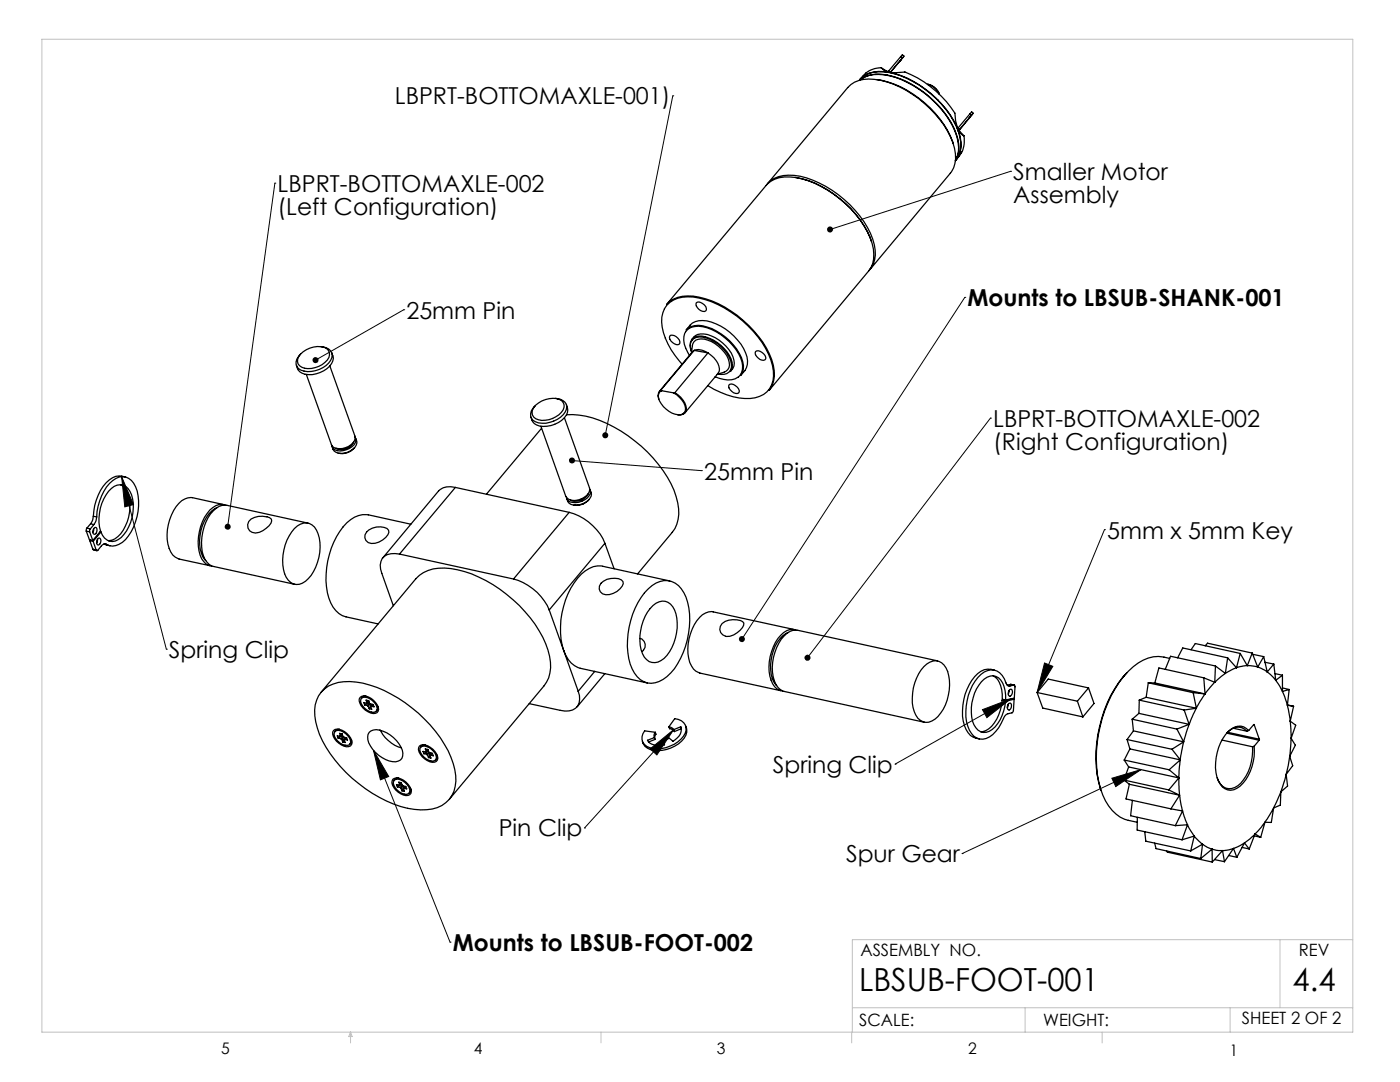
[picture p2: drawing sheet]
<svg xmlns="http://www.w3.org/2000/svg" width="279mm" height="216mm" viewBox="0 0 279 216" stroke-linecap="round" stroke-linejoin="round" font-family="sans-serif">
<g fill="none" stroke="#000" stroke-width=".2">
<path d="M134.3 19.1h.1M134.3 19.1l-13.5 67.8M54.9 36.5h.1M54.9 36.5l-9.5 68.6M201.7 34.2h.1M201.7 34.2l-36 11.6M192.5 59.3h.1M192.5 59.3l-44.4 68.2M80.6 61.8h.1M80.6 61.8l-17.6 10.1M24.3 95.1l2.3 5.6-1.7 .4zM24.3 95.1l8.9 34.4"/>
<path d="M114.2 91.9l25.8 2M140 93.9h.1M197.7 83.4h.1M197.7 83.4l-36.6 47.8M220.4 105.7h.1M220.4 105.7l-13.4 32.5M33.2 129.5h.1M201.7 139.5l-23.1 13M208.5 132.3l1.6 .7-3.1 5.2zM74.5 149.7l15.3 38.3M74.5 149.7l3.1 5.2-1.7 .7zM129.8 149.4l4.6-3.8-3.3 5z"/>
<path d="M134.4 145.6l-17.7 19.6M178.6 152.5h.1M196.1 141.6l5.6-2.1-4.7 3.7zM221.9 155.3l5.8-1.7-5 3.4zM227.7 153.6l-35.7 16.7M116.7 165.2h.1M192 170.3h.1M89.8 188h.1"/>
</g>
<path d="M8.4 7.8h261.6v198.2h-261.6zM255.4 187.5v13.6M270 187.5h-99.9v18.5M70 206v2.1M70 206l.3 .8h-.7zM119.9 206v2.1M170 206v2.1M170.1 201.1h99.9M204.6 201.1v4.9M220 206v2.1M245.5 201.1v4.9" fill="none" stroke="#c0c0c0" stroke-width=".2"/>
<g fill="#000">
<path d="M147.7 127v.1a.58 .58 0 0 0 0 .9l.4-.5-.4 .5a.6 .6 0 0 0 1-.5 .6 .6 0 0 0-1-.5zM74.5 149.7l3.1 5.2-1.7 .7z"/>
<path d="M208.5 132.3l1.6 .7-3.1 5.2zM221.9 155.3l5.8-1.7-5 3.4zM62.6 71.4a.57 .57 0 0 0-.2 .7l.6-.2-.6 .2a.59 .59 0 0 0 .9 .3 .59 .59 0 0 0 .2-.9 .59 .59 0 0 0-.9-.1zM113.7 91.4l-.1 .4 .6 .1-.6-.1a.6 .6 0 0 0 .7 .7 .6 .6 0 0 0 .4-.9 .6 .6 0 0 0-1-.2zM165.2 45.4l-.1 .6 .6-.2-.6 .2a.6 .6 0 0 0 .8 .4 .6 .6 0 0 0 .2-.9 .6 .6 0 0 0-.9-.1zM24.3 95.1l2.3 5.6-1.7 .4zM196.1 141.6l5.6-2.1-4.7 3.7zM129.8 149.4l4.6-3.8-3.3 5zM45 104.7a.6 .6 0 0 0-.1 .6 .6 .6 0 0 0 .5 .4v-.6v.6a.6 .6 0 0 0 .6-.8 .6 .6 0 0 0-1-.2zM160.7 130.8a.57 .57 0 0 0 .1 .9l.3-.5-.3 .5a.59 .59 0 0 0 .8-.1 .59 .59 0 0 0-.1-.8 .59 .59 0 0 0-.8 0zM120.4 86.4a.62 .62 0 0 0 .3 1.1l.1-.6-.1 .6a.61 .61 0 0 0 .7-.8 .61 .61 0 0 0-1-.3z"/>
</g>
<g fill="none" stroke="#000" stroke-width=".25">
<path d="M171.5 16.1a4.9 4.9 0 0 1 4.8-1.8 19.6 19.6 0 0 1 14 9.8 8.3 8.3 0 0 1 1 6.9l-.6 1.1M171.6 16a6.8 6.8 0 0 1 6.6-.8 20.3 20.3 0 0 1 12.7 11.5 6 6 0 0 1-.2 5.3 5.5 5.5 0 0 0 .3-4.7 19.8 19.8 0 0 0-14.6-12.4 6 6 0 0 0-4.8 1.1zM174.9 15.9a20.5 20.5 0 0 1 15.3 12.7M175.9 13.5a5.2 5.2 0 0 0-4.3 2.3 5.3 5.3 0 0 1 4.8-1.5 19.7 19.7 0 0 1 13.9 9.7 8.2 8.2 0 0 1 1.1 6.9l-.6 1 .8-1a5 5 0 0 0 .8-3.8M175.9 13.5a3.4 3.4 0 0 0 3 1l1.5-.1a20.5 20.5 0 0 1 10.2 8.2 5.5 5.5 0 0 0 1.6 4.4l.2 .1M175.9 13.5l1.7 1M177.3 14.2v.1M177.3 14.2l.4 .3M179.7 11.3l.4 .3M179.7 11.3l-2.4 2.9M179.8 11.9l-.3 .3zM180.4 11.2l-2.7 3.2z"/>
<path d="M180.4 11.2l-.3-.3-.4 .4M185.1 16.8a2.88 2.88 0 0 1 2.4 2l-.1-.1a3.3 3.3 0 0 0-2.3-1.9zM187.2 20h-.1M153 36.8a5.2 5.2 0 0 1 4.4-1.8 17.6 17.6 0 0 1 11.1 4.8 17.2 17.2 0 0 1 6.2 10.1 5.2 5.2 0 0 1-1.2 4M153.2 36.7a6.4 6.4 0 0 1 5.6-1.3 21.7 21.7 0 0 1 14.9 12 7.3 7.3 0 0 1 .1 6l-20.3 24.5a6.1 6.1 0 0 0 .5-6.1 21.7 21.7 0 0 0-14.4-12.5 6.6 6.6 0 0 0-6.5 1.4zM153.2 36.7l16-19.2a5.8 5.8 0 0 1 5.3-1.7 20.4 20.4 0 0 1 13.1 8.1 13.1 13.1 0 0 1 3.1 7.8 4.7 4.7 0 0 1-1 2.9l-16.1 19.2M158.7 35.4a20.8 20.8 0 0 1 13.7 9.6l.7 1.2 .8 1.9M191 25.4l1.4 1.7M191.1 25.6v.1M191.3 26.1l-.1 .1M191.5 25.8l-.1 .2M193.6 22.7l-2.4 2.9 .3 .2"/>
<path d="M193.6 22.7l.3 .3M193.6 23.3l-.2 .3zM193.9 23l.3-.4-1.1 1.4M193.9 23l-2.5 3M194.2 22.6l-.3-.3-.3 .4M60 70.6a4.7 4.7 0 0 1 5.2-1.1 1.67 1.67 0 0 1-.3 2.8 4.2 4.2 0 0 1-5.1 .7 1.57 1.57 0 0 1 .2-2.4zM64.1 69.2a2.02 2.02 0 0 1 2.2 1.7 4.3 4.3 0 0 1-4.2 3.2 2.46 2.46 0 0 1-3-1.4 2.39 2.39 0 0 1 .9-2.1M65.8 73l5 14a1.86 1.86 0 0 1-1.2 2.1 2.94 2.94 0 0 1-3.3-.1l-5.2-14.3M66.2 70.4a2.34 2.34 0 0 1-.9 3.2 4.8 4.8 0 0 1-5.5 .6l-.3-.4-.3-.9M110.9 79.5a2.09 2.09 0 0 1 2.2 1.7 4.4 4.4 0 0 1-4.2 3.3 2.55 2.55 0 0 1-3-1.5 2.3 2.3 0 0 1 .9-2M131.9 77.8a1.4 1.4 0 0 0-.4 1.8M131.9 77.8l.1 .2"/>
<path d="M132 78a1.42 1.42 0 0 0-.4 2 4.8 4.8 0 0 0 4.3 2.8 1.25 1.25 0 0 0 .8-1.9 4.9 4.9 0 0 0-2.3-2.5M132 78l2.4 .4M133.7 67.1a1.42 1.42 0 0 1 2 1.1l-.2 .5a1.56 1.56 0 0 1-1.8-1.6zM134.7 78.4h-.3M134.7 78.4a4 4 0 0 1 2.2 3.6 1.31 1.31 0 0 1-1.7 .8M136.1 72.7a14.4 14.4 0 0 1-4.1-8.5 4.7 4.7 0 0 1 5.2-5 19.1 19.1 0 0 1 13.2 6.9 13.7 13.7 0 0 1 4 8.9 4.5 4.5 0 0 1-4.7 4.5 14.4 14.4 0 0 1-8.4-2.6M137.6 70.9a4.7 4.7 0 0 1-.8-4.7 3.1 3.1 0 0 1 3.4-1 11.2 11.2 0 0 1 7.9 7 2.61 2.61 0 0 1-2.9 3.6l-1.7-.3-.8-.3M137.8 64.8a3.9 3.9 0 0 1 4.2-.5 11.3 11.3 0 0 1 7.1 6.9 3.6 3.6 0 0 1-1.3 3.7 3.3 3.3 0 0 0 .2-3.5 11.2 11.2 0 0 0-8.6-6.5 3.2 3.2 0 0 0-2.5 .9zM138 70.4a2.59 2.59 0 0 1 .9-2.5 3.9 3.9 0 0 1 3.8 .7 6 6 0 0 1 2.9 4.2 1.58 1.58 0 0 1-1.1 1.5l-1.4 .4M138 70.3a1.95 1.95 0 0 1 0-2.3 1.95 1.95 0 0 1 2.2-.7 7.3 7.3 0 0 1 5.8 5.4 1.74 1.74 0 0 1-2.1 2l-.6-.1M138.1 67.7a2.23 2.23 0 0 0-.1 2.5M138.5 69.9a3.1 3.1 0 0 1 2.8 .5"/>
<path d="M138.5 69.9l-6.9 8.2M138.5 69.9l-6.6 7.9M138.5 69.9l2.8 .5M138.7 67a4 4 0 0 1 4 .4 7 7 0 0 1 3.8 5.1 2.21 2.21 0 0 1-.7 1.6 2.82 2.82 0 0 0-.2-3.2 7.5 7.5 0 0 0-6.2-3.8l-.6 .1-.7 .5zM139 60.4a1.53 1.53 0 0 1 2 1.4l-.2 .3a1.52 1.52 0 0 1-1.8-1.7zM141.3 70.4a4.2 4.2 0 0 1 2.2 3.6l-.2 .5-6.6 7.9M141.3 70.4l-6.6 8M145.5 76.8a1.5 1.5 0 0 1 2 1.1v.3a1.15 1.15 0 0 1-1.8-.4l-.2-.4zM150.8 70.2a1.5 1.5 0 0 1 2 1.1v.3a1.15 1.15 0 0 1-1.8-.5l-.3-.7zM24.1 96.7a3.9 3.9 0 0 1 1.8 3.6 8.4 8.4 0 0 1-3 7.2l-1.3 .4M25 95.2a3.2 3.2 0 0 0-3.8 1.1 10.7 10.7 0 0 0-2.6 6.7M70.6 88.2a2.79 2.79 0 0 1-3.6 1.3"/>
<path d="M70.7 89.4a3.2 3.2 0 0 1-3 1.1M70.9 87.3a1.69 1.69 0 0 1-1.2 2.2 2.81 2.81 0 0 1-3.2 0l-.2-.6M71 87.5a1.49 1.49 0 0 1-.6 2.1 2.71 2.71 0 0 1-3.9 .1l-.2-.6M90.9 97.3a3.4 3.4 0 0 0-3.4 .7l-11.1 13.3M90.9 97.3l-11.2 13.3M90.9 97.3l22.7 4.9M106.9 80.8a4.6 4.6 0 0 1 5.2-.9 1.51 1.51 0 0 1-.1 2.4 4.6 4.6 0 0 1-5.1 1.2 1.63 1.63 0 0 1 0-2.7zM108.1 85.4l-11 13.2M112.6 83.4l5.1 14a2.15 2.15 0 0 1-1.7 2.2 2.37 2.37 0 0 1-3.1-.5l-4.9-14M113 80.7a2.37 2.37 0 0 1-.9 3.2 4.9 4.9 0 0 1-5.5 .6l-.3-.4-.3-.8M113.1 82.8a16.8 16.8 0 0 1 9.5 2.4 27.4 27.4 0 0 1 11.9 12.6 9.2 9.2 0 0 1 .2 7.7l-7.5 9M117.4 98.5a2.74 2.74 0 0 1-3.6 1.3"/>
<path d="M117.5 99.7a3.1 3.1 0 0 1-3 1.1M117.7 97.6a1.58 1.58 0 0 1-1 2.1 3.2 3.2 0 0 1-3.3 .2l-.4-.6M117.8 97.8a1.69 1.69 0 0 1-.9 2.4 3.2 3.2 0 0 1-3.3 .2l-.5-.9M17.2 106l.7 .1M17.2 106l.7 1.7 .6 .1M17.4 105.4l-.2 .6M17.4 105.4l.6 .2M17.9 106.1l.6 1.7M17.9 107.9l.7 .1M17.9 107.9l.6 1.7M18 105.6l-.1 .5M18 107.7l-.1 .2"/>
<path d="M18.1 104.5l.6 .2M18.1 104.5l-.7 .9M18.5 109.6l.8 .3M18.5 109.6l.7 .1M18.6 108l.6 1.7M18.6 103l-.1 .9-.4 .6M18.6 103l.7 .2M18.7 105.5l-.2 .7M18.7 104.7l-.7 .9M18.8 105.4l.3-.2a.83 .83 0 0 1-.3 1.4 .78 .78 0 0 1 0-1.2zM19.3 103.2l-.2 .8-.4 .7M19.3 103.2a10.1 10.1 0 0 1 3.2-7.3 2.73 2.73 0 0 1 4.6 1.2 10.6 10.6 0 0 1-2.7 11.1 2.9 2.9 0 0 1-3.2 .4"/>
<path d="M19.4 107.6l-.1 .7M19.5 107.5l.3-.1a.83 .83 0 0 1-.2 1.4 .86 .86 0 0 1-.1-1.3zM20 106.1l.1 .1M20.1 106.2a2.33 2.33 0 0 0 1.7 1.8 2.33 2.33 0 0 0 2.4-.8 8.6 8.6 0 0 0 1.7-9.2 2.21 2.21 0 0 0-3.7-.5 8.8 8.8 0 0 0-2.1 8.5l-1.6 1.8M20.1 106.2l-1.5 1.8M20.7 108.5l1.3 .4M20.9 108.5l.3 .1M21.2 108.6a.74 .74 0 0 0-1 .3l-.7 .9-.2 .1-.1-.2M43.4 101.2a7.3 7.3 0 0 0-3.6 6.6 5.5 5.5 0 0 0 1.3 4.1M44.6 100.7l-6.2-1.4a3.5 3.5 0 0 0-3.3 1.8 9.3 9.3 0 0 0-1 9 2.82 2.82 0 0 0 1.6 1.4l6.2 1.4M44.9 100.8a2.76 2.76 0 0 0-3 1 9.6 9.6 0 0 0-1.6 9.7 2.44 2.44 0 0 0 2 1.4M50.1 103.6a3.9 3.9 0 0 1 4.1 0 1.71 1.71 0 0 1-1.1 1.8 2.62 2.62 0 0 1-3.3 .5 1.56 1.56 0 0 1 .3-2.3z"/>
<path d="M58.7 105.5a2.62 2.62 0 0 1 4.1-.3 8.8 8.8 0 0 1-.7 9.6 3.3 3.3 0 0 1-3.6 1.7 4.2 4.2 0 0 1-2.1-3.8 9.9 9.9 0 0 1 2.3-7.2zM61.5 104.4l-16.2-3.6a3.4 3.4 0 0 0-3.3 1.8 9.6 9.6 0 0 0-1.1 9.1 2.51 2.51 0 0 0 1.7 1.3l16.2 3.6M73.2 106.2a3.7 3.7 0 0 1 4-.8l.3 .4a1.91 1.91 0 0 1-1.1 1.9 2.97 2.97 0 0 1-2.9 .6 1.36 1.36 0 0 1-.3-2.1zM79.7 110.6a3.5 3.5 0 0 0-3.4 .8 3.2 3.2 0 0 0-.1 3l2.3 6.5M79.7 110.6l22.8 4.9M82 104.6l-8.5-1.9a5.3 5.3 0 0 0-5 2.4 16.6 16.6 0 0 0-2.9 14.2 5.2 5.2 0 0 0 3.4 3.8l6.5 1.4M102.5 115.5a11 11 0 0 1 7.1 6.2M113.6 102.2a10.7 10.7 0 0 1 7.1 6.2M113.6 102.2l-11.1 13.3M119.9 116.4a3.7 3.7 0 0 1 4.1-.7l.3 .3a1.98 1.98 0 0 1-1.1 2 3.1 3.1 0 0 1-2.9 .5 1.36 1.36 0 0 1-.4-2.1zM120.7 108.4l-11.1 13.3M120.7 108.4l1.9 5.1"/>
<path d="M129.4 117.5a4.1 4.1 0 0 1 6.6 0 11.9 11.9 0 0 1 1.4 8.9 14.7 14.7 0 0 1-4.3 8.6 4 4 0 0 1-6.5-.7 13.5 13.5 0 0 1-.7-10.5 13.9 13.9 0 0 1 3.5-6.3zM133.7 115.9l-13.4-2.9a4.6 4.6 0 0 0-4.3 1.5 16.2 16.2 0 0 0-3.5 15.3 5 5 0 0 0 3.3 3.5l13.4 3M64.1 138.1l18.9-22.6a7.4 7.4 0 0 1 7-2 26.3 26.3 0 0 1 15.8 9.8 16.4 16.4 0 0 1 4.1 9.9 5.9 5.9 0 0 1-1.3 3.6l-18.9 22.7M64.1 138.1a7.4 7.4 0 0 1 7-2 26.3 26.3 0 0 1 15.8 9.8 16.4 16.4 0 0 1 4.1 10 5.7 5.7 0 0 1-5.9 5.7 20.6 20.6 0 0 1-13.5-5.2 24.5 24.5 0 0 1-8.3-11.2 7.5 7.5 0 0 1 .8-7.1zM71.9 139.2a2.02 2.02 0 0 1 2.6 .5 2.3 2.3 0 0 1 1 2.2 1.33 1.33 0 0 1-2.1 .1 2.86 2.86 0 0 1-1.7-2.5zM72.2 139.3a2.05 2.05 0 0 1 2.5 .9 1.29 1.29 0 0 1 .2 1.8 2.56 2.56 0 0 1-2.9-2.4zM73 138.9h-.4l-.5 .4M109.6 121.7l5.8 16.2M115.4 137.9a2.61 2.61 0 0 1-1.8 4l-1.8-.2-6.2-1.3M118.7 133.9l-3.3 4M120.7 134.4l-5.5 6.6M127.7 127.4a1.45 1.45 0 0 1 1.1 1.2 1.45 1.45 0 0 1-.7 1.4"/>
<path d="M130.3 120.8a2.49 2.49 0 0 1 4.3 .9 9.6 9.6 0 0 1-2.1 9.7 2.51 2.51 0 0 1-4.3-.9 9.6 9.6 0 0 1 2.1-9.7zM144.1 124.4a4 4 0 0 1 4.1-.4l.2 .3a3.5 3.5 0 0 1-3.4 2.7 1.5 1.5 0 0 1-1.3-1 1.5 1.5 0 0 1 .4-1.6zM157.3 126.2a6.8 6.8 0 0 0-3.4 5.6 6 6 0 0 0 1.1 5M158.5 125.6l-16.2-3.5a3.4 3.4 0 0 0-3.2 1.8 9.3 9.3 0 0 0-1.1 9 2.59 2.59 0 0 0 1.7 1.4l16.2 3.5M158.9 125.7a2.66 2.66 0 0 0-3.1 1.1 9.4 9.4 0 0 0-1.6 9.7 2.44 2.44 0 0 0 2 1.4M184.4 133a2.58 2.58 0 0 1 4-.3 8 8 0 0 1 .6 7 7.1 7.1 0 0 1-3 4.2 2.47 2.47 0 0 1-3.5-1.9 9.6 9.6 0 0 1 1.9-9zM187.1 131.9l-27.9-6.1a3.4 3.4 0 0 0-3.3 1.7 9.4 9.4 0 0 0-1 9.1 2.57 2.57 0 0 0 1.6 1.4l27.9 6.1M198.2 134.8a4.1 4.1 0 0 1 1.8 3.8v.9l.7 .2M198.4 133.7l-.6-.1a3.3 3.3 0 0 0-3.3 1.4 10.8 10.8 0 0 0-1.7 10.6 3.1 3.1 0 0 0 2.6 1.9M200 139.7a7.4 7.4 0 0 1-3.2 6.1l-1.1 .2M200 139.7l.7 .2M200.5 139.6l-.5 .1"/>
<path d="M200.7 139.7a5.4 5.4 0 0 0-1.4-4.4 2.5 2.5 0 0 0-3.4 .7 8.8 8.8 0 0 0-1.5 8.6 2.23 2.23 0 0 0 3.6 1 7.9 7.9 0 0 0 2.7-5.7M201.1 136.8l.4 .1M201.4 137.8l-.2 .7M201.5 137.6l.2-.1a.73 .73 0 0 1 .4 .8 .73 .73 0 0 1-.7 .6l-.2-.6zM201.5 136.9a.7 .7 0 0 1-.7-.6 2.99 2.99 0 0 0-3.7-2.5 7 7 0 0 0-3.8 4.9 8.9 8.9 0 0 0 .6 7.7 2.67 2.67 0 0 0 4.2 .2 12.5 12.5 0 0 0 2.5-3.8l.4-.3 1.1-.4 .1-.2 .2-2.4M201.5 136.9l1-.1-.1 2.5-1.7 .4M201.7 136.6h.1M201.7 136.6l.7 .1M201.7 136.6l-.7 .1M201.9 139.4l.5 .1M202.4 139.5l-1.7 .4M207 138.2l1.1 3.1 8 1.8"/>
<path d="M207 138.2l8 1.7M215 139.9l1.1 3.2M217.2 137.3l-8-1.8-2.2 2.7M217.2 137.3l-2.2 2.6M217.2 137.3l1.1 3.1-2.2 2.7M224.9 134.3a25.5 25.5 0 0 0-5.9 20.4l.7 3M227.4 139.7l-.1 2.6M227.4 139.7l8.9 2M228.7 139.1l-1.3 .6M228.7 139.1l10.1 2.2M229.2 136.2l-.5 2.9M229.2 136.2l8.9 2"/>
<path d="M229.2 136.2l1.3 .1M230.5 136.3l10 2.2M233.4 131.4a7.1 7.1 0 0 0-7.2 1.6 23.6 23.6 0 0 0-7.2 15.2 19.2 19.2 0 0 0 2.3 12.6 7.1 7.1 0 0 0 5.7 3.3M235 131.3l1-2 9 2M237.7 129.6l.8-1.2 9 2M238.1 138.2l.7 3.1M238.1 138.2l2.4 .3M240.2 135.3l.3 3.2M240.2 135.3l-8.9-2-.8 3M240.2 135.3l2.2 .8M240.5 138.5l-1.7 2.8M240.5 128.9l.5-.6 8.9 2"/>
<path d="M242.4 136.1l-1.9 2.4M242.6 132.9l-.2 3.2M242.6 132.9l1.9 1.5M242.6 132.9l-9-1.9-1 2.6M244.5 134.4l-2.1 1.7M245 131.3l-.5 3.1M245 131.3l1.8 1.9M246.8 133.2l-2.3 1.2M247.5 130.4l-.7 2.8M247.5 130.4l1.4 2.4M248.9 132.8l-2.1 .4M248.9 132.8l2.1 .3"/>
<path d="M249.9 130.3l-1 2.5M249.9 130.3l1.1 2.8M250 130.6l2.2 .4M251 133.1l1.9 1M252.2 131l-1.2 2.1M252.2 131l.7 3.1M252.4 132.2l1.8 .3M252.9 134.1l1.7 1.6M254.2 132.5l-1.3 1.6M254.2 132.5l.4 3.2M254.4 134.4l1.5 .3M254.6 135.7l1.3 2.3"/>
<path d="M255.9 138l1 2.7M255.9 134.7l-1.3 1M255.9 134.7v3.3M255.9 137.3l1.4 .3M257.3 137.6l-1.4 .4M257.3 137.6l-.4 3.1M66.6 145.8a2.1 2.1 0 0 1 2.7 .6 2.3 2.3 0 0 1 .9 2.2 1.33 1.33 0 0 1-2 .1 2.95 2.95 0 0 1-1.8-2.6zM66.9 145.9a2.05 2.05 0 0 1 2.5 .9 1.29 1.29 0 0 1 .2 1.9 2.56 2.56 0 0 1-2.9-2.5zM67.5 147.3l.5 .1M67.7 145.5l-.4 .1-.5 .4M67.9 146.9l-.6-.1 .2 .5M67.9 146.8l-.1-.5 .5 .1 .1 .5 .2 .2 .6 .1 .2 .5-.6-.1"/>
<path d="M67.9 146.8v.1M67.9 146.8l.4-.3-.4 .4M68 147.4l.2 .1M68.2 147.5l.2 .6M68.4 146.8l-.9 .5M68.4 147l-.4 .4M68.6 147l-.4 .5M68.7 147.6l.2 .6-.5-.1M68.8 147.1l-.4 1M68.8 147.6h-.1M68.8 147.6l.2-.4-.3 .4M70.1 147.6a.85 .85 0 0 1-.3 .9"/>
<path d="M72.8 140.7l.5 .1M73.2 140.3l-.6-.1 .2 .5M73.2 140.2v.1M73.2 140.2l.4-.3-.4 .4M73.2 140.2l-.1-.5 .5 .1 .1 .5M73.3 140.8l.2 .1M73.5 140.9l.2 .5M73.7 140.1l-.9 .6M73.7 146.1a2.36 2.36 0 0 1 2.7-.2 6.2 6.2 0 0 1 4 4.4 1.57 1.57 0 0 1-2.1 1.7 6.5 6.5 0 0 1-4.9-4.4v-1.1zM73.7 140.3l.8 .3 .1 .4-.5-.1M73.7 140.3l-.4 .5M73.9 140.4l-.4 .5"/>
<path d="M74 141l.2 .5-.5-.1M74 140.5l-.3 .9M74.1 140.9l-.1 .1M74.3 140.6l-.2 .3M74.3 140.5l-.3 .5M75.4 140.9a.87 .87 0 0 1-.3 1M75.9 145.7a7.1 7.1 0 0 0 4.2 3.5M78.4 155.5a2.09 2.09 0 0 1 2.7 .6 2.42 2.42 0 0 1 .9 2.2 1.36 1.36 0 0 1-2 .1 2.9 2.9 0 0 1-1.8-2.5zM78.7 155.7a2.05 2.05 0 0 1 2.5 .9 1.29 1.29 0 0 1 .3 1.8 2.56 2.56 0 0 1-3-2.4zM79.3 157l.6 .1M79.5 155.3h-.3l-.6 .4M79.7 156.7l-.6-.1 .2 .4"/>
<path d="M79.8 156.6l-.1 .1M79.8 156.6l.3-.4-.4 .5M79.8 156.6l-.2-.5 .5 .1 .2 .5M79.9 157.1l.1 .2M80 157.3l.2 .5M80.2 156.5l-.9 .5M80.3 156.7l.7 .3 .2 .4-.6-.1M80.3 156.7l-.4 .4M80.4 156.8l-.4 .5M80.5 157.4l.2 .5-.5-.1M80.6 156.9l-.4 .9M80.6 157.3l-.1 .1"/>
<path d="M80.6 157.3l.3-.4-.4 .5M82 157.3v.3l-.3 .7M83.7 148.9a2.13 2.13 0 0 1 2.7 .6 2.32 2.32 0 0 1 .9 2.2 1.35 1.35 0 0 1-2 .1 2.9 2.9 0 0 1-1.8-2.6zM84 149a2.49 2.49 0 0 1 3.1 2.2 .81 .81 0 0 1-1.1 .6 2.77 2.77 0 0 1-2.2-2.5zM84.6 150.4l.5 .1M84.8 148.7h-.3l-.6 .4M85 150l-.6-.1 .2 .5M85.1 150h-.1M85.1 150l.3-.4-.4 .4M85.1 150l-.2-.6 .5 .1 .1 .6M85.1 150.5l.2 .2M85.3 150.7l.2 .5"/>
<path d="M85.5 149.9l-.9 .5M85.5 150.1l.8 .2 .2 .5-.6-.1M85.6 150.1l-.5 .4M85.7 150.2l-.4 .5M85.8 150.8l.2 .5-.5-.1M85.9 150.2l-.4 1M85.9 150.7l-.1 .1M85.9 150.7l.2-.4-.3 .5M87.2 150.7l.1 .3-.3 .6M130.6 147.2l.1 .3-1.3 .6M130.8 146.1a1 1 0 0 0-.2 1.1M130.8 146.1l.1 .4-.2 .3v.6"/>
<path d="M133.5 145l.6 .2 .3 .4M133.5 145l1.2-1.6a2.11 2.11 0 0 1 2 1.2 2.11 2.11 0 0 1-.3 2.3 6.4 6.4 0 0 1-7.3 2 2 2 0 0 1-.4-3.1l2.1 .3M133.5 145l.1 .4a1.06 1.06 0 0 1 1 .6M134.4 145.6l.2 .4M135.9 145a2.22 2.22 0 0 1-1.1 2.6l-.5 .3-.7-.6-1 .4v.9a3 3 0 0 1-3.4-.9l1.4-.5M135.9 145l-1.5 .6M135.9 145l.1 .3M136 145.4l-1.4 .6M136.8 144.9a2.46 2.46 0 0 1-.8 3 6.8 6.8 0 0 1-6.2 1.7 2.16 2.16 0 0 1-1.6-1.7M201.2 140.5l-.2 .8M201.3 140.4l.2-.1a.73 .73 0 0 1 .3 .8 .73 .73 0 0 1-.5 .5l-.3-.5zM224.3 155.6l9 2"/>
<path d="M224.3 155.6l1.1 .9M224.4 151.7l8.9 1.9M224.4 151.7l.8 1.3M224.9 147.6l.6 1.8M224.9 147.6l9 1.9M225.2 153l10.1 2.2M225.2 153l-.9 2.6M225.4 156.5l10 2.2M225.4 156.5l-.7 2.9 9 2M225.5 149.4l10 2.2M225.5 149.4l-1.1 2.3M226 143.5l.2 2.3"/>
<path d="M226 143.5l8.9 2M226 159.7l-.4 3.1 9 1.9M226.2 145.8l-1.3 1.8M226.2 145.8l10 2.2M227.3 142.3l-1.3 1.2M227.3 142.3l10 2.2M233.3 157.6l2.1 1.1M233.3 153.6l2 1.6M233.9 149.5l1.6 2.1M234.9 145.5l1.3 2.5M235.3 155.2l.1 3.5M235.3 155.2l-2 2.4"/>
<path d="M235.4 158.7l.6 3.1M235.4 158.7l-1.7 2.7M235.5 151.6l-.2 3.6M235.5 151.6l-2.2 2M236.2 148l-.7 3.6M236.2 148l-2.3 1.5M236.3 141.7l1 2.8M237.3 144.5l-1.1 3.5M237.3 144.5l-2.4 1M238.8 141.3l-1.5 3.2M238.8 141.3l-2.5 .4M243.9 147.7l6.1 1.3"/>
<path d="M244.8 146.3l6.5 1.4M245 146.1l6.3 1.4M246.1 145.3l2.7 .6M248.8 145.9a2.53 2.53 0 0 0-3.9 .3M249.2 145.8a2.57 2.57 0 0 0-4.1 .1 10.1 10.1 0 0 0-2 9.9 2.56 2.56 0 0 0 4.4 1.1 9.7 9.7 0 0 0 2.8-8M249.2 145.8l-.4 .1M250 149a9.5 9.5 0 0 1-2.9 7.8 2.51 2.51 0 0 1-4.2-1.6M250.2 144.6h.1M250.2 144.6l-1 1.2M250.3 144.6l1 2.9M250.3 148.9l-.3 .1M251.3 147.7l-1 1.2"/>
<path d="M251.3 147.5v.2M255.6 158l-1.4 3.2M255.6 158l-.1 2.7-1.3 .5M256.7 154.5l-1.1 3.5M256.7 154.5l.3 2.3-1.4 1.2M256.9 140.7l.6 3.2M256.9 140.7l1.3 .2M257.4 150.9l-.7 3.6M257.4 150.9l.6 1.9-1.3 1.7M257.5 143.9l.2 3.4M257.5 143.9l1.1 .8-.9 2.6M257.7 147.3l-.3 3.6"/>
<path d="M257.7 147.3l.8 1.4-1.1 2.2M258.2 140.9l-.7 3M227 163.1l-.1 2.5 9 2M228.5 165.9l.2 2 8.9 1.9M230.4 168.2l.3 1.1 8.9 2M232.9 169.8l.1 .2 8.9 2M233.7 161.4l2.3 .4M236 161.8l1 2.8M236 161.8l-1.4 2.9M237 164.6l1.3 2.2M237 164.6l-2.4 .1M237 164.6l-1.1 3"/>
<path d="M238.3 166.8l1.7 1.7M238.3 166.8l-2.4 .8M238.3 166.8l-.7 3M240 168.5l.9 .6 1 .3M240 168.5l-2.4 1.3M240 168.5l-.4 2.8M241.9 169.4l1 .3h1.1M241.9 169.4l-2.3 1.9M241.9 169.4v2.6M242.4 171.5l2 .4M244 169.7l-2.1 2.3M244 169.7l.4 2.2"/>
<path d="M245.2 170.7l1.6 .4M246.2 169.3l-1.1 .3-1.1 .1M246.2 169.3l-1.8 2.6M246.2 169.3l.6 1.8M247.9 169.1l1.4 .3M248.4 168.2l-2.2 1.1M248.4 168.2l-1.6 2.9M248.4 168.2l.9 1.2M250.3 166.8l1.3 .3M250.5 166.4l-2.1 1.8M250.5 166.4l-1.2 3M250.5 166.4l1.1 .7"/>
<path d="M252.4 164.1l-1.9 2.3M252.4 164.1l-.8 3M254.2 161.2l-1.8 2.9M254.2 161.2l-.5 2.9h-1.3"/>
</g>
<g font-size="6.3">
<text x="171.5" y="197.8">LBSUB-FOOT-001</text>
<text x="258" y="197.8">4.4</text>
</g>
<g font-size="4.7">
<text x="78.8" y="20.8">LBPRT-BOTTOMAXLE-001)</text>
<text x="202.2" y="35.9">Smaller Motor</text>
<text x="55.4" y="38.3">LBPRT-BOTTOMAXLE-002</text>
<text x="202.2" y="40.5">Assembly</text>
<text x="55.4" y="42.8">(Left Configuration)</text>
<text x="81.1" y="63.6">25mm Pin</text>
<text x="193.1" y="61.1">Mounts to LBSUB-SHANK-001</text>
<text x="198.2" y="85.2">LBPRT-BOTTOMAXLE-002</text>
<text x="198.2" y="89.7">(Right Configuration)</text>
<text x="140.6" y="95.7">25mm Pin</text>
<text x="221" y="107.5">5mm x 5mm Key</text>
<text x="33.7" y="131.3">Spring Clip</text>
<text x="154.2" y="154.2">Spring Clip</text>
<text x="99.5" y="166.9">Pin Clip</text>
<text x="168.8" y="172">Spur Gear</text>
<text x="90.4" y="189.8">Mounts to LBSUB-FOOT-002</text>
</g>
<g font-size="3.4">
<text x="171.7" y="190.7">ASSEMBLY NO.</text>
<text x="259.2" y="190.7">REV</text>
<text x="171.5" y="204.7">SCALE:</text>
<text x="208.2" y="204.7">WEIGHT:</text>
<text x="247.8" y="204.4">SHEET 2 OF 2</text>
</g>
<g font-size="3.2">
<text x="44.2" y="210.4">5</text>
<text x="94.6" y="210.3">4</text>
<text x="143.1" y="210.4">3</text>
<text x="193.2" y="210.3">2</text>
<text x="245.4" y="210.6">1</text>
</g>
</svg>
